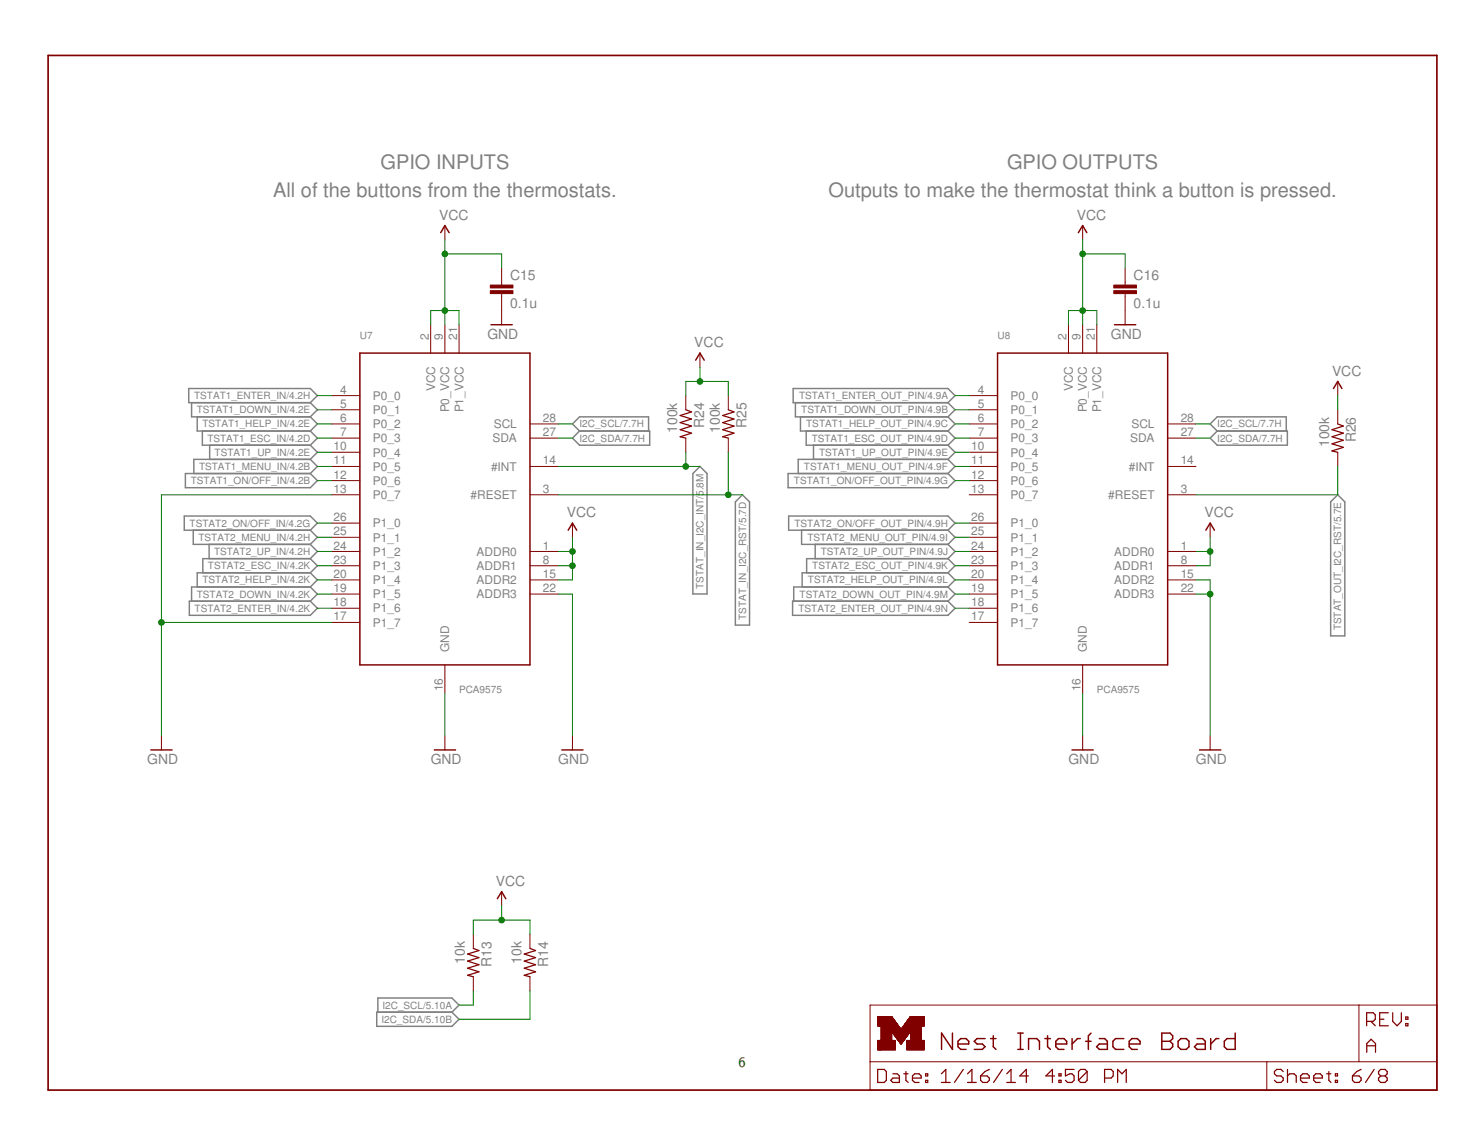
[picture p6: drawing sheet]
<svg xmlns="http://www.w3.org/2000/svg" width="279mm" height="216mm" viewBox="0 0 279 216" stroke-linecap="round" stroke-linejoin="round" font-family="sans-serif">
<g fill="none" stroke="#808080" stroke-width=".28">
<path d="M35.5 73.1h22.9l1.4 1.4-1.4 1.3h-22.9zM36.1 75.8v2.7h22.3M37.1 78.5v2.6h21.3M58.4 75.8l1.4 1.3-1.4 1.4M58.4 78.5l1.4 1.3-1.4 1.3M149.3 73.1h29.2l1.3 1.4-1.3 1.3h-29.2zM149.8 75.8v2.7h28.7M150.7 78.5v2.6h27.8M178.5 75.8l1.3 1.3-1.3 1.4M178.5 78.5l1.3 1.3-1.3 1.3M34.7 97.1h23.7l1.4 1.4-1.4 1.3h-23.7zM34.9 89.1h23.5l1.4 1.4-1.4 1.3h-23.5z"/>
<path d="M36.4 99.8v2.7h22M38.1 81.1v2.7h20.3M39.5 83.8v2.7M58.4 86.5l1.4 1.3-1.4 1.3M58.4 86.5h-21.9v2.6M58.4 83.8l1.4 1.3-1.4 1.4M58.4 81.1l1.4 1.4-1.4 1.3M58.4 99.8l1.4 1.3-1.4 1.4M109.1 81.1l-1.3-1.3 1.3-1.3h13v2.6M109.1 81.1h13.2v2.7h-13.2l-1.3-1.3zM131.8 87.8l1.3 1.3v22.7h-2.6v-22.7zM139.8 93.1l1.3 1.4v23.2h-2.6v-23.2z"/>
<path d="M148.4 89.1h30.1l1.3 1.4-1.3 1.3h-30.1zM148.5 97.1h30l1.3 1.4-1.3 1.3h-30zM150.9 99.8v2.7h27.6M151.8 81.1v2.7h26.7M153.2 83.8v2.7M178.5 86.5h-28.2v2.6M178.5 86.5l1.3 1.3-1.3 1.3M178.5 83.8l1.3 1.3-1.3 1.4M178.5 81.1l1.3 1.4-1.3 1.3M178.5 99.8l1.3 1.3-1.3 1.4M229.2 81.1l-1.4-1.3 1.4-1.3h13v2.6M229.2 81.1h13.2v2.7h-13.2l-1.4-1.3z"/>
<path d="M251.9 93.1l1.3 1.4v25.2h-2.7v-25.2zM35.6 113.2h22.8l1.4 1.3-1.4 1.3h-22.8zM39.4 102.5v2.7M58.4 102.5l1.4 1.3-1.4 1.4M58.4 105.2h-20.2v2.6M58.4 105.2l1.4 1.3-1.4 1.3M58.4 107.8h-21.3v2.7M58.4 107.8l1.4 1.4-1.4 1.3M58.4 110.5h-22.3v2.7M58.4 110.5l1.4 1.3-1.4 1.4M149.2 113.2h29.3l1.3 1.3-1.3 1.3h-29.3zM153.5 102.5v2.7"/>
<path d="M178.5 105.2h-26.6v2.6M178.5 107.8h-27.5v2.7M178.5 110.5h-29.1v2.7M178.5 102.5l1.3 1.3-1.3 1.4M178.5 105.2l1.3 1.3-1.3 1.3M178.5 107.8l1.3 1.4-1.3 1.3M178.5 110.5l1.3 1.3-1.3 1.4M70.9 190.5h14.2l1.3 1.4-1.3 1.3h-14.2zM71.1 190.5v-2.6h14l1.3 1.3-1.3 1.3"/>
</g>
<g fill="none" stroke="#800000" stroke-width=".19">
<path d="M83.8 42.5v2.6M94.4 50.5v3.2M94.4 55.3v5.8M203.8 42.5v2.6M211.8 50.5v3.2M211.8 55.3v5.8M62.4 74.5h5.4M62.4 77.1h5.4M62.4 79.8h5.4M81.1 61.1v5.4M83.8 61.1v5.4M86.4 61.1v5.4"/>
<path d="M99.8 79.8h5.3M129.1 74.5v2.6M131.8 66.5v2.6M137.1 74.5v2.6M182.5 74.5h5.3M182.5 77.1h5.3M182.5 79.8h5.3M201.2 61.1v5.4M203.8 61.1v5.4M206.5 61.1v5.4M219.8 79.8h5.4M251.9 71.8v2.7"/>
<path d="M251.9 77.1v2.7M62.4 82.5h5.4M62.4 85.1h5.4M62.4 87.8h5.4M62.4 90.5h5.4M62.4 93.1h5.4M62.4 98.5h5.4M99.8 82.5h5.3M99.8 87.8h5.3M99.8 93.1h5.3M107.8 98.5v2.6M129.1 82.5v2.6"/>
<path d="M137.1 82.5v2.6M182.5 82.5h5.3M182.5 85.1h5.3M182.5 87.8h5.3M182.5 90.5h5.3M182.5 93.1h5.3M182.5 98.5h5.3M219.8 82.5h5.4M219.8 87.8h5.4M219.8 93.1h5.4M227.8 98.5v2.6M251.9 85.1v2.7"/>
<path d="M62.4 101.1h5.4M62.4 103.8h5.4M62.4 106.5h5.4M62.4 109.2h5.4M62.4 111.8h5.4M62.4 114.5h5.4M62.4 117.2h5.4M99.8 103.8h5.3M99.8 106.5h5.3M99.8 109.2h5.3M99.8 111.8h5.3M182.5 101.1h5.3"/>
<path d="M182.5 103.8h5.3M182.5 106.5h5.3M182.5 109.2h5.3M182.5 111.8h5.3M182.5 114.5h5.3M182.5 117.2h5.3M219.8 103.8h5.4M219.8 106.5h5.4M219.8 109.2h5.4M219.8 111.8h5.4M30.4 138.5v2.7M83.8 125.2v5.3"/>
<path d="M83.8 138.5v2.7M107.8 138.5v2.7M203.8 125.2v5.3M203.8 138.5v2.7M227.8 138.5v2.7M89.1 175.9v2.6M94.4 167.8v2.7M99.8 175.9v2.6M89.1 183.9v2.6M99.8 183.9v2.6M163.8 189.2h106.7v16h-106.7zM163.8 199.9h106.7"/>
<path d="M165.3 197.6h3.3M165.3 197.5h3.3M165.3 197.4h3.3M165.3 197.3h3.3M165.3 197.2h3.3M165.3 197.1h3.3M165.3 197h3.3M165.3 196.9h3.3M165.3 196.8h3.3M165.3 196.7h3.3M165.3 196.6h3.3M165.3 196.5h3.3"/>
<path d="M165.3 196.4h3.3M165.3 196.3h3.3M165.3 196.2h3.3M165.3 196.1h3.3M165.3 196h3.3M165.3 195.9h3.3M165.3 195.8h3.3M165.3 193.1h3.9M165.3 193.1h3.8M165.3 193h3.8M165.3 192.9l3.8 .1M165.3 192.9h3.7"/>
<path d="M165.3 192.8h3.7M165.3 192.7l3.6 .1M165.3 192.7h3.6M165.3 192.6h3.5M165.3 192.5h3.4M165.3 192.4l3.4 .1M165.3 192.4h3.4M165.3 192.4h3.3M165.3 192.3h3.3M165.3 192.2h3.2M165.3 192.1l3.2 .1M165.3 192.1h3.1"/>
<path d="M165.3 192h3.1M165.3 191.9h3M165.3 191.8l3 .1M165.3 191.8h2.9M165.3 191.7h2.9M165.3 191.7h2.8M165.3 191.6l2.8 .1M165.3 191.6h2.8M165.3 191.6h2.7M165.3 191.5h2.7M165.3 191.4h2.6M165.3 191.3h2.6"/>
<path d="M165.3 197.7h.7M165.9 195.8h2M165.9 195.7h2M165.9 195.6h2M165.9 195.5h2M165.9 195.4h2M165.9 195.3h2M165.9 195.2h2M165.9 195.1h2M165.9 195h2M165.9 194.9h2M165.9 194.8h2"/>
<path d="M165.9 194.7h2M165.9 194.6h2M165.9 194.5h2M165.9 194.4h2M165.9 194.3h2M165.9 194.2h2M165.9 194.2h5.5M165.9 194.1h7.5M165.9 194h7.5M165.9 193.9h7.5M165.9 193.8h7.5M165.9 193.7h3.7"/>
<path d="M165.9 193.6h3.6M165.9 193.5l3.6 .1M165.9 193.5h3.5M165.9 193.4l3.5 .1M165.9 193.4h3.5M165.9 193.3l3.4 .1M165.9 193.3h3.4M165.9 193.2h3.3M168 194.3h3.3M168 194.4h3.2M168.1 194.4h3.1M168.1 194.5h3.1"/>
<path d="M168.1 194.5h3M168.2 194.6h2.9M168.3 194.7h2.7M168.3 194.8h2.7M168.4 194.9h2.5M168.5 194.9h2.3M168.5 195h2.3M168.6 195.1h2.1M168.6 195.9l-3.3 .1M168.6 195.2h2M168.7 195.2h1.9M168.7 195.3h1.9"/>
<path d="M168.7 195.3h1.8M168.8 195.4h1.7M168.8 195.5h1.6M168.9 195.5h1.5M168.9 195.6h1.5M168.9 195.6h1.4M169 195.6h1.3M169 195.7h1.3M169.1 195.8h1.1M169.1 195.9h1M169.2 195.9h.9M169.2 196h.8"/>
<path d="M169.3 196.1h.7M169.3 196.1h.6M169.4 196.2h.5M169.4 196.3h.5M169.5 196.3h.3M169.5 196.4h.3M169.5 196.4h.2M169.6 196.5h.1M169.7 193.7h3.7M169.8 196.4h-.3M169.8 193.6h3.6M169.8 193.5h3.6"/>
<path d="M169.9 193.5h3.5M169.9 193.4h3.5M170 193.3h3.4M170.1 196h-.9M170.1 193.2h3.3M170.2 193.1h3.8M170.2 193h3.8M170.2 195.7l-1.1 .1M170.3 192.9h3.7M170.3 192.8h3.7M170.4 192.7h3.6M170.5 192.7h3.5"/>
<path d="M170.5 195.4h-1.7M170.5 192.6h3.5M170.6 192.5h3.4M170.6 192.4h3.4M170.7 192.4h3.3M170.7 192.3h3.3M170.7 197.6h3.3M170.7 197.5h3.3M170.7 197.4h3.3M170.7 197.3h3.3M170.7 197.2h3.3M170.7 197.1h3.3"/>
<path d="M170.7 197h3.3M170.7 196.9h3.3M170.7 196.8h3.3M170.7 196.7h3.3M170.7 196.6h3.3M170.7 196.5h3.3M170.7 196.4h3.3M170.7 196.3h3.3M170.7 196.2h3.3M170.7 196.1h3.3M170.7 196h3.3M170.7 195.9h3.3"/>
<path d="M170.8 192.2h3.2M170.8 195h-2.3M170.9 192.1h3.1M170.9 192h3.1M170.9 194.8h-2.5M171 191.9h3M171 191.8h3M171.1 191.8h2.9M171.1 191.7h2.9M171.2 191.7h2.8M171.2 191.6h2.8M171.3 191.5h2.7"/>
<path d="M171.3 194.2l-3.3 .1M171.3 194.2v.1M171.3 191.4h2.7M171.4 195.8h.1M171.4 191.4h2.6M171.4 191.3h2.6M171.4 195.8h2M171.4 195.7h2M171.4 195.6h2M171.4 195.5h2M171.4 195.4h2M171.4 195.3h2"/>
<path d="M171.4 195.2h2M171.4 195.1h2M171.4 195h2M171.4 194.9h2M171.4 194.8h2M171.4 194.7h2M171.4 194.6h2M171.4 194.5h2M171.4 194.4h2M171.4 194.3h2M171.4 194.2h2M173.4 194.1h-7.5"/>
<path d="M173.4 193.1h.1M174 193.1h-3.9M238.5 199.9v5.3M255.9 189.2v10.7"/>
</g>
<g fill="none" stroke="#800000" stroke-width=".28">
<path d="M83 43.8l.8-1.3 .8 1.3M203 43.8l.8-1.3 .8 1.3M67.8 66.5h32v58.7h-32zM92.4 61.1h4M131 67.8l.8-1.3 .8 1.3M187.8 66.5h32v58.7h-32zM209.8 61.1h4M251.1 73.1l.8-1.3 .7 1.3M107 99.8l.8-1.3 .8 1.3M227 99.8l.8-1.3 .8 1.3M28.4 141.2h4M81.8 141.2h4"/>
<path d="M105.8 141.2h4M201.8 141.2h4M225.8 141.2h4M93.6 169.2l.8-1.4 .8 1.4M179.3 194.5v3l-2-3v3M180.4 196.5h2v-.5l-.5-.5h-1l-.5 .5v1l.5 .5h1M185.5 195.5h-1.6l-.5 .5 .5 .5h1.1l.5 .5-.5 .5h-1.6M186.5 195.5h1M187 195v2l.5 .5M191.6 197.5h1M191.6 194.5h1M192.1 194.5v3"/>
<path d="M193.7 197.5v-2h1.5l.5 .5v1.5M196.7 195.5h1.1M197.2 195v2l.6 .5M198.8 196.5h2v-.5l-.5-.5h-1l-.5 .5v1l.5 .5h1M201.8 195.5v2M203.4 195.5h-.5l-1.1 1M204.4 196h1M205.4 194.5l-.5 .5v2.5M207 195.5h1l.5 .5v1.5h-1.5l-.5-.5 .5-.5h1.5M211.6 195.5h-1.6l-.5 .5v1l.5 .5h1.6M212.6 196.5h2.1v-.5l-.6-.5h-1l-.5 .5v1l.5 .5h1M218.7 194.5h1.6l.5 .5v.5l-.5 .5 .5 .5v.5l-.5 .5h-1.6z"/>
<path d="M218.7 196h1.6M221.8 196l.5-.5h1.1l.5 .5v1l-.5 .5h-1.1l-.5-.5zM225.4 195.5h1l.5 .5v1.5h-1.5l-.5-.5 .5-.5h1.5M227.9 195.5v2M229.5 195.5h-.5l-1.1 1M232.6 194.5v3h-1.6l-.5-.5v-1l.5-.5h1.6"/>
</g>
<g fill="none" stroke="#800000" stroke-width=".23">
<path d="M129.1 77.1l1.1 .4-2.1 .7 2.1 .7-2.1 .6 2.1 .7-2.1 .7 2.1 .6-2.1 .7 1 .3M137.1 77.1l1.1 .4-2.1 .7 2.1 .7-2.1 .6 2.1 .7-2.1 .7 2.1 .6-2.1 .7 1 .3M251.9 79.8l1 .4-2.1 .7 2.1 .6-2.1 .7 2.1 .7-2.1 .6 2.1 .7-2.1 .7 1.1 .2M89.1 178.5l1.1 .4-2.2 .7 2.2 .7-2.2 .6 2.2 .7-2.2 .6 2.2 .7-2.2 .7 1.1 .3M99.8 178.5l1 .4-2.1 .7 2.1 .7-2.1 .6 2.1 .7-2.1 .6 2.1 .7-2.1 .7 1.1 .3M257.3 192.3h1.2l.4-.4v-.9l-.4-.4h-1.2v2.5M257.3 198.1v-1.7l.8-.8 .9 .8v1.7M257.3 196.8h1.7M258.1 192.3l.8 .8M259.8 191.9h.8M261.4 190.6h-1.6v2.5h1.6M262.2 190.6v1.7l.8 .8 .8-.8v-1.7"/>
<path d="M264.7 192.7h.4v.4h-.4zM264.7 191.4h.4v.5h-.4zM165.2 201.3h1.3l.4 .4v1.6l-.4 .5h-1.3zM168.1 202.1h.8l.4 .4v1.3h-1.2l-.4-.5 .4-.4h1.2M170.2 202.1h.8M170.6 201.7v1.6l.4 .5M171.8 202.9h1.6v-.4l-.4-.4h-.8l-.4 .4v.8l.4 .5h.8M174.3 203.3h.4v.5h-.4zM174.3 202.1h.4v.4h-.4zM177.2 203.8h1.7M177.2 202.1l.9-.8v2.5M181.4 201.3l-1.7 2.5"/>
<path d="M182.2 203.8h1.6M182.2 202.1l.8-.8v2.5M184.6 202.5h1.2l.5 .4v.4l-.5 .5h-.8l-.4-.5zM186.3 201.3l-.9 .4-.8 .8M188.7 201.3l-1.6 2.5M189.5 203.8h1.7M189.5 202.1l.9-.8v2.5M193.6 202.5h-1.6l1.2-1.2v2.5M198.5 202.5h-1.6l1.2-1.2v2.5M199.4 203.3h.4v.5h-.4zM199.4 202.1h.4v.4h-.4zM202.2 201.3h-1.6v1.2l.8-.4h.4l.4 .4v.8l-.4 .5h-.8l-.4-.5"/>
<path d="M204.7 201.7v1.6l-.4 .5h-.8l-.4-.5M204.7 201.7l-.4-.4h-.8l-.4 .4v1.6M204.7 201.7l-1.6 1.6M208 202.9h1.2l.4-.4v-.8l-.4-.4h-1.2v2.5M210.4 203.8v-2.5l.8 .8 .8-.8v2.5M241.6 201.7l-.4-.4h-.8l-.5 .4v.4l.5 .4h.8l.4 .4v.4l-.4 .5h-.8l-.5-.5M242.4 202.5l.4-.4h.8l.5 .4v1.3M242.4 201.3v2.5M244.9 202.9h1.6v-.4l-.4-.4h-.8l-.4 .4v.8l.4 .5h.8M247.3 202.9h1.7v-.4l-.4-.4h-.9l-.4 .4v.8l.4 .5h.9M249.8 202.1h.8M250.2 201.7v1.6l.4 .5"/>
<path d="M251.4 203.3h.4v.5h-.4zM251.4 202.1h.4v.4h-.4zM254.6 202.5h1.3l.4 .4v.4l-.4 .5h-.9l-.4-.5zM256.3 201.3l-.9 .4-.8 .8M258.7 201.3l-1.6 2.5M259.9 202.5l-.4 .4v.4l.4 .5h.9l.4-.5v-.4l-.4-.4M259.9 202.5l-.4-.4v-.4l.4-.4h.9l.4 .4v.4l-.4 .4M259.9 202.5h.9"/>
</g>
<path d="M9.1 10.4h261.4v194.8h-261.4z" fill="none" stroke="#800000" stroke-width=".32"/>
<g fill="#800000" stroke="#800000" stroke-width=".19">
<path d="M92.3 54.7h4.3v.6h-4.3z"/>
<path d="M92.3 53.7h4.3v.5h-4.3z"/>
<path d="M209.7 54.7h4.3v.6h-4.3z"/>
<path d="M209.7 53.7h4.3v.5h-4.3z"/>
</g>
<g fill="none" stroke="#008000" stroke-width=".19">
<path d="M83.8 45.1v16M83.8 47.8h10.6v2.7M203.8 45.1v16M203.8 47.8h8v2.7M59.8 79.8h2.6M59.8 74.5h2.6M59.8 77.1h2.6M81.1 61.1v-2.6h5.3v2.6M105.1 79.8h2.7M129.1 74.5v-2.7h8v2.7M131.8 69.1v2.7M179.8 79.8h2.7"/>
<path d="M179.8 74.5h2.7M179.8 77.1h2.7M201.2 61.1v-2.6h5.3v2.6M225.2 79.8h2.6M251.9 74.5v2.6M59.8 82.5h2.6M59.8 87.8h2.6M59.8 90.5h2.6M59.8 85.1h2.6M59.8 98.5h2.6M62.4 93.1h-32v45.4M105.1 93.1h34.7"/>
<path d="M105.1 82.5h2.7M105.1 87.8h26.7M129.1 85.1v2.7M137.1 85.1v8M179.8 82.5h2.7M179.8 87.8h2.7M179.8 90.5h2.7M179.8 85.1h2.7M179.8 98.5h2.7M225.2 82.5h2.6M251.9 87.8v5.3h-26.7M30.4 117.2h32"/>
<path d="M59.8 111.8h2.6M59.8 109.2h2.6M59.8 103.8h2.6M59.8 106.5h2.6M59.8 114.5h2.6M59.8 101.1h2.6M105.1 111.8h2.7v26.7M105.1 103.8h2.7M105.1 106.5h2.7M107.8 101.1v8.1h-2.7M179.8 111.8h2.7M179.8 109.2h2.7"/>
<path d="M179.8 103.8h2.7M179.8 106.5h2.7M179.8 114.5h2.7M179.8 101.1h2.7M225.2 111.8h2.6M225.2 109.2h2.6v29.3M225.2 103.8h2.6M227.8 101.1v5.4h-2.6M83.8 130.5v8M203.8 130.5v8M89.1 175.9v-2.7h10.7v2.7M94.4 170.5v2.7"/>
<path d="M89.1 186.5v2.7h-2.7M99.8 186.5v5.4h-13.4"/>
</g>
<g fill="#008000" stroke="#008000" stroke-width=".19">
<circle cx="227.8" cy="111.8" r=".53"/>
<circle cx="30.4" cy="117.2" r=".53"/>
<circle cx="83.8" cy="58.5" r=".53"/>
<circle cx="83.8" cy="47.8" r=".53"/>
<circle cx="107.8" cy="103.8" r=".53"/>
<circle cx="107.8" cy="106.5" r=".53"/>
<circle cx="203.8" cy="58.5" r=".53"/>
<circle cx="203.8" cy="47.8" r=".53"/>
<circle cx="227.8" cy="103.8" r=".53"/>
<circle cx="131.8" cy="71.8" r=".53"/>
<circle cx="94.4" cy="173.2" r=".53"/>
<circle cx="129.1" cy="87.8" r=".53"/>
<circle cx="137.1" cy="93.1" r=".53"/>
</g>
<g font-size="3.8" fill="#808080">
<text x="71.6" y="31.8">GPIO INPUTS</text>
<text x="189.6" y="31.8">GPIO OUTPUTS</text>
<text x="51.4" y="37.1">All of the buttons from the thermostats.</text>
<text x="156" y="37.1">Outputs to make the thermostat think a button is pressed.</text>
</g>
<text font-size="2.7" x="139" y="200.9">6</text>
<g font-size="2.6" fill="#808080">
<text x="82.7" y="41.4">VCC</text>
<text x="202.8" y="41.4">VCC</text>
<text x="96" y="52.7">C15</text>
<text x="213.4" y="52.7">C16</text>
<text x="96" y="58.1">0.1u</text>
<text x="213.4" y="58.1">0.1u</text>
<text x="91.8" y="63.8">GND</text>
<text x="130.7" y="65.4">VCC</text>
<text x="209.2" y="63.8">GND</text>
<text x="250.8" y="70.7">VCC</text>
<text x="127.5" y="81.5" transform="rotate(-90 127.5 81.5)">100k</text>
<text x="132.6" y="80.6" transform="rotate(-90 132.6 80.6)">R24</text>
<text x="135.5" y="81.5" transform="rotate(-90 135.5 81.5)">100k</text>
<text x="140.6" y="80.6" transform="rotate(-90 140.6 80.6)">R25</text>
<text x="255.3" y="83.3" transform="rotate(-90 255.3 83.3)">R26</text>
<text x="250.2" y="84.2" transform="rotate(-90 250.2 84.2)">100k</text>
<text x="106.7" y="97.4">VCC</text>
<text x="226.8" y="97.4">VCC</text>
<text x="27.7" y="143.8">GND</text>
<text x="81.1" y="143.8">GND</text>
<text x="105.1" y="143.8">GND</text>
<text x="201.2" y="143.8">GND</text>
<text x="225.2" y="143.8">GND</text>
<text x="93.4" y="166.8">VCC</text>
<text x="87.5" y="181.4" transform="rotate(-90 87.5 181.4)">10k</text>
<text x="92.5" y="182" transform="rotate(-90 92.5 182)">R13</text>
<text x="98.2" y="181.4" transform="rotate(-90 98.2 181.4)">10k</text>
<text x="103.2" y="182" transform="rotate(-90 103.2 182)">R14</text>
</g>
<g font-size="2.2" fill="#808080">
<text x="80.7" y="64" transform="rotate(-90 80.7 64)">2</text>
<text x="83.4" y="64" transform="rotate(-90 83.4 64)">9</text>
<text x="86.1" y="64" transform="rotate(-90 86.1 64)">21</text>
<text x="200.8" y="64" transform="rotate(-90 200.8 64)">2</text>
<text x="203.5" y="64" transform="rotate(-90 203.5 64)">9</text>
<text x="206.1" y="64" transform="rotate(-90 206.1 64)">21</text>
<text x="64.1" y="74.1">4</text>
<text x="64.1" y="76.8">5</text>
<text x="70.2" y="75.3">P0_0</text>
<text x="70.2" y="77.9">P0_1</text>
<text x="81.9" y="73.7" transform="rotate(-90 81.9 73.7)">VCC</text>
<text x="84.6" y="77.6" transform="rotate(-90 84.6 77.6)">P0_VCC</text>
<text x="87.2" y="77.6" transform="rotate(-90 87.2 77.6)">P1_VCC</text>
<text x="184.1" y="74.1">4</text>
<text x="184.1" y="76.8">5</text>
<text x="190.3" y="75.3">P0_0</text>
<text x="190.3" y="77.9">P0_1</text>
<text x="202" y="73.7" transform="rotate(-90 202 73.7)">VCC</text>
<text x="204.6" y="77.6" transform="rotate(-90 204.6 77.6)">P0_VCC</text>
<text x="207.3" y="77.6" transform="rotate(-90 207.3 77.6)">P1_VCC</text>
<text x="64.1" y="79.4">6</text>
<text x="64.1" y="82.1">7</text>
<text x="70.2" y="80.6">P0_2</text>
<text x="70.2" y="83.3">P0_3</text>
<text x="92.7" y="83.3">SDA</text>
<text x="93" y="80.6">SCL</text>
<text x="102.2" y="79.4">28</text>
<text x="102.2" y="82.1">27</text>
<text x="184.1" y="79.4">6</text>
<text x="184.1" y="82.1">7</text>
<text x="190.3" y="80.6">P0_2</text>
<text x="190.3" y="83.3">P0_3</text>
<text x="212.8" y="83.3">SDA</text>
<text x="213" y="80.6">SCL</text>
<text x="222.3" y="79.4">28</text>
<text x="222.3" y="82.1">27</text>
<text x="62.8" y="84.8">10</text>
<text x="62.8" y="87.4">11</text>
<text x="70.2" y="85.9">P0_4</text>
<text x="70.2" y="88.6">P0_5</text>
<text x="92.5" y="88.6">#INT</text>
<text x="102.2" y="87.4">14</text>
<text x="182.9" y="84.8">10</text>
<text x="182.9" y="87.4">11</text>
<text x="190.3" y="85.9">P0_4</text>
<text x="190.3" y="88.6">P0_5</text>
<text x="212.5" y="88.6">#INT</text>
<text x="222.3" y="87.4">14</text>
<text x="62.8" y="90.1">12</text>
<text x="62.8" y="92.8">13</text>
<text x="70.2" y="91.3">P0_6</text>
<text x="70.2" y="93.9">P0_7</text>
<text x="88.6" y="93.9">#RESET</text>
<text x="102.2" y="92.8">3</text>
<text x="182.9" y="90.1">12</text>
<text x="182.9" y="92.8">13</text>
<text x="190.3" y="91.3">P0_6</text>
<text x="190.3" y="93.9">P0_7</text>
<text x="208.7" y="93.9">#RESET</text>
<text x="222.3" y="92.8">3</text>
<text x="62.8" y="98.1">26</text>
<text x="62.8" y="100.8">25</text>
<text x="70.2" y="99.3">P1_0</text>
<text x="70.2" y="101.9">P1_1</text>
<text x="182.9" y="98.1">26</text>
<text x="182.9" y="100.8">25</text>
<text x="190.3" y="99.3">P1_0</text>
<text x="190.3" y="101.9">P1_1</text>
<text x="62.8" y="103.4">24</text>
<text x="62.8" y="106.1">23</text>
<text x="70.2" y="104.6">P1_2</text>
<text x="70.2" y="107.3">P1_3</text>
<text x="89.7" y="104.6">ADDR0</text>
<text x="89.7" y="107.3">ADDR1</text>
<text x="102.2" y="103.4">1</text>
<text x="102.2" y="106.1">8</text>
<text x="182.9" y="103.4">24</text>
<text x="182.9" y="106.1">23</text>
<text x="190.3" y="104.6">P1_2</text>
<text x="190.3" y="107.3">P1_3</text>
<text x="209.8" y="104.6">ADDR0</text>
<text x="209.8" y="107.3">ADDR1</text>
<text x="222.3" y="103.4">1</text>
<text x="222.3" y="106.1">8</text>
<text x="62.8" y="108.8">20</text>
<text x="62.8" y="111.4">19</text>
<text x="70.2" y="109.9">P1_4</text>
<text x="70.2" y="112.6">P1_5</text>
<text x="89.7" y="110">ADDR2</text>
<text x="89.7" y="112.6">ADDR3</text>
<text x="102.2" y="108.8">15</text>
<text x="102.2" y="111.4">22</text>
<text x="182.9" y="108.8">20</text>
<text x="182.9" y="111.4">19</text>
<text x="190.3" y="109.9">P1_4</text>
<text x="190.3" y="112.6">P1_5</text>
<text x="209.8" y="110">ADDR2</text>
<text x="209.8" y="112.6">ADDR3</text>
<text x="222.3" y="108.8">15</text>
<text x="222.3" y="111.4">22</text>
<text x="62.8" y="114.1">18</text>
<text x="62.8" y="116.8">17</text>
<text x="70.2" y="115.3">P1_6</text>
<text x="70.2" y="118">P1_7</text>
<text x="182.9" y="114.1">18</text>
<text x="182.9" y="116.8">17</text>
<text x="190.3" y="115.3">P1_6</text>
<text x="190.3" y="118">P1_7</text>
<text x="84.6" y="122.7" transform="rotate(-90 84.6 122.7)">GND</text>
<text x="204.6" y="122.7" transform="rotate(-90 204.6 122.7)">GND</text>
<text x="83.4" y="130.1" transform="rotate(-90 83.4 130.1)">16</text>
<text x="203.5" y="130.1" transform="rotate(-90 203.5 130.1)">16</text>
</g>
<g font-size="1.9" fill="#808080">
<text x="67.8" y="63.8">U7</text>
<text x="187.8" y="63.8">U8</text>
<text x="36.6" y="75.1">TSTAT1_ENTER_IN/4.2H</text>
<text x="37.1" y="77.8">TSTAT1_DOWN_IN/4.2E</text>
<text x="150.4" y="75.1">TSTAT1_ENTER_OUT_PIN/4.9A</text>
<text x="150.9" y="77.8">TSTAT1_DOWN_OUT_PIN/4.9B</text>
<text x="38.1" y="80.5">TSTAT1_HELP_IN/4.2E</text>
<text x="39.1" y="83.1">TSTAT1_ESC_IN/4.2D</text>
<text x="109.1" y="80.5">I2C_SCL/7.7H</text>
<text x="109.1" y="83.1">I2C_SDA/7.7H</text>
<text x="151.8" y="80.5">TSTAT1_HELP_OUT_PIN/4.9C</text>
<text x="152.8" y="83.1">TSTAT1_ESC_OUT_PIN/4.9D</text>
<text x="229.2" y="80.5">I2C_SCL/7.7H</text>
<text x="229.2" y="83.1">I2C_SDA/7.7H</text>
<text x="37.5" y="88.5">TSTAT1_MENU_IN/4.2B</text>
<text x="40.4" y="85.8">TSTAT1_UP_IN/4.2E</text>
<text x="151.4" y="88.5">TSTAT1_MENU_OUT_PIN/4.9F</text>
<text x="154.2" y="85.8">TSTAT1_UP_OUT_PIN/4.9E</text>
<text x="35.9" y="91.1">TSTAT1_ON/OFF_IN/4.2B</text>
<text x="149.5" y="91.1">TSTAT1_ON/OFF_OUT_PIN/4.9G</text>
<text x="35.7" y="99.1">TSTAT2_ON/OFF_IN/4.2G</text>
<text x="37.4" y="101.8">TSTAT2_MENU_IN/4.2H</text>
<text x="149.6" y="99.1">TSTAT2_ON/OFF_OUT_PIN/4.9H</text>
<text x="152" y="101.8">TSTAT2_MENU_OUT_PIN/4.9I</text>
<text x="39.2" y="107.1">TSTAT2_ESC_IN/4.2K</text>
<text x="40.3" y="104.5">TSTAT2_UP_IN/4.2H</text>
<text x="152.9" y="107.1">TSTAT2_ESC_OUT_PIN/4.9K</text>
<text x="154.5" y="104.5">TSTAT2_UP_OUT_PIN/4.9J</text>
<text x="37.1" y="112.5">TSTAT2_DOWN_IN/4.2K</text>
<text x="38.1" y="109.8">TSTAT2_HELP_IN/4.2K</text>
<text x="132.5" y="110.8" transform="rotate(-90 132.5 110.8)">TSTAT_IN_I2C_INT/5.8M</text>
<text x="150.5" y="112.5">TSTAT2_DOWN_OUT_PIN/4.9M</text>
<text x="152.1" y="109.8">TSTAT2_HELP_OUT_PIN/4.9L</text>
<text x="36.6" y="115.1">TSTAT2_ENTER_IN/4.2K</text>
<text x="140.5" y="116.7" transform="rotate(-90 140.5 116.7)">TSTAT_IN_I2C_RST/5.7D</text>
<text x="150.3" y="115.1">TSTAT2_ENTER_OUT_PIN/4.9N</text>
<text x="252.5" y="118.6" transform="rotate(-90 252.5 118.6)">TSTAT_OUT_I2C_RST/5.7E</text>
<text x="86.4" y="130.5">PCA9575</text>
<text x="206.5" y="130.5">PCA9575</text>
<text x="72" y="189.8">I2C_SCL/5.10A</text>
<text x="71.8" y="192.5">I2C_SDA/5.10B</text>
</g>
</svg>
